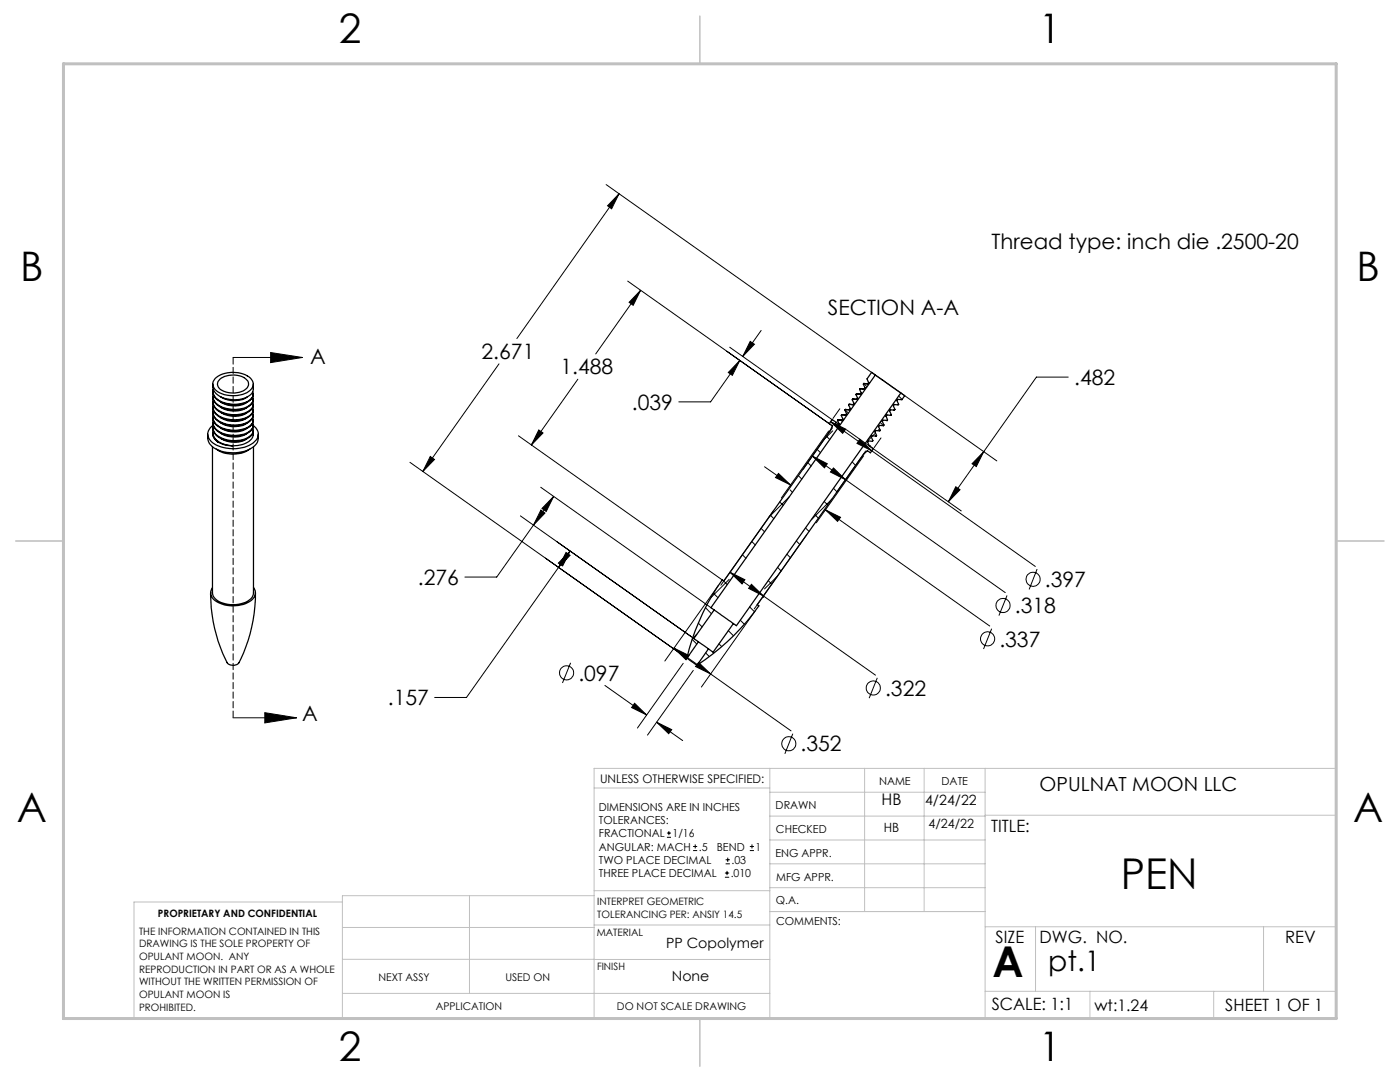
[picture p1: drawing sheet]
<svg xmlns="http://www.w3.org/2000/svg" width="279mm" height="216mm" viewBox="0 0 279 216" stroke-linecap="round" stroke-linejoin="round" font-family="sans-serif">
<g fill="none" stroke="#000" stroke-width=".2">
<path d="M121 36.8l55.2 39.1M123.5 38.7l-1.4 3-.9-.6zM123.5 38.7l-20.3 28.9M125.3 56.1l40.6 28.7M127.8 57.9l-1.4 3-.8-.6zM127.8 57.9l-8.9 12.7M46.5 71.3h13.9M54 70.3l6.4 1-6.4 1.1zM99.6 72.6l-15.2 21.5M115.3 75.7l-9.3 13.1M145.6 69.3l20.6 14.6M147.6 71.9l-1.4 3-.9-.6z"/>
<path d="M147.6 71.9l-5.8 8.3h-6.3M149.7 68.1l.9 .6-2.4 2.4zM151.9 65.9l-3.7 5.2M171 79.7l.2 .1M172.4 76.5l.6 .7M176 75.7l22.9 16.3M179.4 79l.6 .7M213.2 75.2h-6.4l-10.5 14.9M81.8 92.3l55.3 39M85.9 91.1l.8 .6-2.3 2.4zM103.5 87l40.7 28.7M107.5 85.8l.9 .6-2.4 2.4z"/>
<path d="M107.9 97.2l34.1 24.2M110.5 99.1l-4 5.7M110.5 99.1l-1.5 3-.8-.6zM152.6 93.1l5.2 3.7M155.4 94.5l2.4 2.3-3-1.5zM157.6 99.1l-4.1 4.1M157.7 97.8l.5 .4M159.3 94.9l.7 .7M161.2 92.3l.7 .7M162.1 91l3 1.5-.6 .8zM162.1 91l6.6 4.7M163.1 89.6l.7 .7"/>
<path d="M164.9 87l.7 .7M165.4 86l-9.5 13.4M165.8 84.1l3 1.5-.6 .9zM165.8 84.1l40.8 28.9M166 99.6l-4.1 4.1M166.2 85.3l-5.9 8.3M166.2 86l-1.9 1.8M166.3 93.4l2.4 2.3-3-1.5zM166.3 97.4l.7 .7M167.6 81.6l-1.4 1.9M168.4 83.7l-.4 .5M168.7 81.8l.6 .6"/>
<path d="M168.7 95.7l31.9 22.6M168.9 95.5h.1M168.9 85.7l22.9 16.3M170.1 92.2l.7 .7M171.6 87.6l2.4 2.4-3-1.5zM172.4 90.9l-9.5 13.4M172.8 90l-5.9 8.3M173.8 86.9l.2 .2M173.9 87.2l-.7 .7M174.7 86.4l-.5 .6M175.5 85.6l-.3 .3M175.6 84.3l.7 .6"/>
<path d="M175.8 87.4l-1.4 1.9M176.4 84.8l-.2 .1M177.5 81.7l.2 .1M190.7 97.1l.9 .6-2.3 2.4zM196.3 90.1l-1.5 3-.8-.6zM196.3 90.1l-7 10M103.9 102.9l34.7 24.6M106.5 104.8l-7.4 10.3h-6.3M107.9 101.8l.9 .6-2.3 2.4zM111.5 113.2l-18.4 26h-6.4M113 110.2l.8 .6-2.3 2.4zM113.8 110l-2.3 3.2"/>
<path d="M113.8 110l-1.5 2.9-.9-.5zM142.4 118.4l.9 .9M143.4 116.8l-10.7 15.1M144.4 115.9l.7 .8M145.5 115.6l-3.6 3.7M145.7 114.2l3 1.5-.6 .8zM145.7 114.2l29 20.5M148.2 110.7l.7 .7M150 116.6l2.4 2.3-3-1.5zM150 108.1l.7 .7M151.9 105.4l.7 .7M152.2 119.2h.1"/>
<path d="M153.3 115.9l.7 .7M153.7 102.8l.7 .7M154.3 102l-10.4 14.8M155.2 113.2l.7 .7M155.2 114.9l-2.6 2.6M155.6 100.2l.7 .7M157.1 110.6l.7 .7M158.9 107.9l.7 .8M160.8 105.3l.7 .7M161 106.7l-10.5 14.8M162.6 102.7l.7 .7M164.5 100.1l.7 .7"/>
<path d="M164.7 101.7l3 1.5-.6 .8zM164.7 101.7l32.8 23.2M201 118.8l-1.6 4M207 113.6l-1.6 4M113.9 132.3l-1.6 4M120.7 136.8l8.3 5.9M134.5 129.3l23.4 16.5M134.5 129.3l3 1.5-.6 .9zM136.3 132.4l-9.1 12.9M138.1 127.6l1 .9M138.4 133.8l-9.2 12.9M139.1 126.5l-.9 .9"/>
<path d="M139.3 124.3l.8 .8M139.4 132.2l2.4 2.3-3-1.5zM140.8 121.2l1.2 1.2M140.8 130.3l.8 .7M143.5 128.5l.5 .5M145.3 125.8l1.1 1.1M147.7 123.8l.9 .8M149.6 121.1l1 1M150.7 121.9l-10.7 15.2M175.1 135.3l-1.6 4M197.9 125.4l-1.6 4.1M46.5 143.2h12.7"/>
<path d="M52.8 142.2l6.4 1-6.4 1.1zM126.6 140.3l2.4 2.4-3-1.5zM131.1 144.1l5.1 3.7M131.1 144.1l3 1.5-.6 .8zM158.2 146.4l-1.6 4M133.1 167.1h.8M133.1 166.2h.8M133.5 165.8v.9M138.3 169.7h.8M138.3 168.9h.8M138.7 168.5v.8M144.7 175h.8"/>
<path d="M144.7 174.2h.8M144.8 172.4h.9M144.8 171.6h.9M145.1 173.8v.8M145.2 171.1v.9M149.6 169.7h.9M149.6 168.9h.9M150.1 168.5v.8"/>
<circle cx="206.2" cy="115.6" r="1.4"/>
<circle cx="113.1" cy="134.3" r="1.41"/>
<circle cx="174.3" cy="137.3" r="1.4"/>
<circle cx="197.1" cy="127.5" r="1.41"/>
<circle cx="200.2" cy="120.8" r="1.41"/>
<circle cx="157.4" cy="148.4" r="1.41"/>
</g>
<path d="M46.5 71.3v71.9" fill="none" stroke="#000" stroke-width=".2" stroke-dasharray="1.3 .6" stroke-dashoffset="-.1"/>
<g fill="none" stroke="#c0c0c0" stroke-width=".2">
<path d="M118.6 157.2h35M153.6 153.3v49.9M153.6 158.1h43M172.5 153.3v28.6M184.4 153.3v28.6M196.6 153.3v49.9M68.3 180h-41.6v23.2h240v-49.9h-148.1v49.9M93.7 178.7v19.5M118.6 178.7h-50.3v24.5M118.6 177.7h35M153.6 162.8h43M153.6 177.1h43"/>
<path d="M153.6 167.6h43M153.6 172.4h43M196.6 162.7h70.1M68.3 198.2h85.3M68.3 191.4l85.3 .1M68.3 185.1h50.3M118.6 184.6h35M153.6 181.9h43M196.6 184.9h70.1M196.6 197.8h70.1M206.7 184.9v12.9M217.5 197.8v5.4"/>
<path d="M242.2 197.8v5.4M252.2 184.9v12.9"/>
</g>
<path d="M139.7 3.2v9.5M3.1 107.9h9.6M266.7 107.9h9.5M139.7 203.2v9.6" fill="none" stroke="#c0c0c0" stroke-width=".3"/>
<path d="M12.7 12.7h254v190.5h-254z" fill="none" stroke="#c0c0c0" stroke-width=".6"/>
<g fill="#000">
<path d="M54 70.3l6.4 1-6.4 1.1zM52.8 142.2l6.4 1-6.4 1.1z"/>
<path d="M85.9 91.1l.8 .6-2.3 2.4zM123.5 38.7l-1.4 3-.9-.6zM196.3 90.1l-1.5 3-.8-.6zM190.7 97.1l.9 .6-2.3 2.4zM149.7 68.1l.9 .6-2.4 2.4zM147.6 71.9l-1.4 3-.9-.6zM127.8 57.9l-1.4 3-.8-.6zM107.5 85.8l.9 .6-2.4 2.4zM166.3 93.4l2.4 2.3-3-1.5zM162.1 91l3 1.5-.6 .8zM171.6 87.6l2.4 2.4-3-1.5zM165.8 84.1l3 1.5-.6 .9zM164.7 101.7l3 1.5-.6 .8zM155.4 94.5l2.4 2.3-3-1.5zM150 116.6l2.4 2.3-3-1.5zM145.7 114.2l3 1.5-.6 .8zM139.4 132.2l2.4 2.3-3-1.5zM134.5 129.3l3 1.5-.6 .9zM131.1 144.1l3 1.5-.6 .8zM126.6 140.3l2.4 2.4-3-1.5zM107.9 101.8l.9 .6-2.3 2.4zM110.5 99.1l-1.5 3-.8-.6zM113 110.2l.8 .6-2.3 2.4zM113.8 110l-1.5 2.9-.9-.5z"/>
</g>
<g fill="none" stroke="#000" stroke-width=".25">
<path d="M42.5 76.6a2.58 2.58 0 0 0 2.1 2.8 5.6 5.6 0 0 0 5.7-.9 2.55 2.55 0 0 0 .3-1.9M42.5 78.1a2.41 2.41 0 0 0 2 2.3 5.6 5.6 0 0 0 5.7-.8l.4-1M42.5 79.1a2.79 2.79 0 0 0 2.4 2.5 5.6 5.6 0 0 0 5.2-.9l.4-.7 .1-.4M42.5 77.6a2.32 2.32 0 0 0 1.9 2.7 6 6 0 0 0 5.6-.6 1.2 1.2 0 0 0 .4-1.5M42.5 78.7a2.27 2.27 0 0 0 1.9 2.6 6 6 0 0 0 5.6-.6 1.19 1.19 0 0 0 .4-1.5M42.5 79.7a2.27 2.27 0 0 0 1.9 2.6 5.3 5.3 0 0 0 6-1l.2-.5-.2-.6M42.9 75.5a5.8 5.8 0 0 1 7.1 0 1.58 1.58 0 0 1-.4 2.6 5.9 5.9 0 0 1-6.7-.5l-.4-.6a1.43 1.43 0 0 1 .4-1.5zM43.9 75.7a4.3 4.3 0 0 1 5.6 .3 1.54 1.54 0 0 1-1.3 2.1 4.2 4.2 0 0 1-4.6-.9l-.2-.8zM44 79.2a4.9 4.9 0 0 0 5.3 0M170.2 79.6l-.1 .2 .3 .7-.1 .3M170.2 79.6v.1M170.2 79.6l.8 .1"/>
<path d="M170.9 78.6l.8 .1M170.9 78.6l-.1 .1 .4 .7-.2 .3-.8-.1M170.9 78.6h.1M171.7 77.5l.7 .1M171.7 77.6l-.1 .1 .3 .7-.2 .3M171.7 77.6h.7M171.7 77.6h.1M172.4 76.5l-.1 .2 .3 .7-.2 .2M172.4 76.5h.1M172.4 76.5l.8 .1M174.7 74.8l-.7-.5-1 1.3 .4 .7-.2 .3M174.7 74.8l5.1 3.6"/>
<path d="M174.7 74.8l-32.8 46.4 .6 .5M179.8 78.4l.8 .6-.6 .8-.8-.1-.2 .2 .4 .8-.2 .1h-.8l-.1 .2 .3 .7-.1 .1M179.8 78.4l-32.8 46.4-.6-.4M41.5 86.6a2.78 2.78 0 0 0 2.1 3.2 7.4 7.4 0 0 0 7.3-.9 2.5 2.5 0 0 0 .6-2.3M42.4 89.1v29.2a2.71 2.71 0 0 0 2.5 2.2 5.6 5.6 0 0 0 5.4-1.3l.3-.9v-29.2M42.5 80.2a2.68 2.68 0 0 0 2.3 2.4 5.2 5.2 0 0 0 5.5-1.1l.3-.8M42.5 81.2a2.5 2.5 0 0 0 2.2 2.4 5.3 5.3 0 0 0 5.6-1l.3-.9M42.5 82.2a2.49 2.49 0 0 0 2.1 2.4 5.4 5.4 0 0 0 5.6-.9l.4-.9M42.5 83.3a2.41 2.41 0 0 0 2 2.3 5.6 5.6 0 0 0 5.7-.8l.4-1M42.5 84.3a2.79 2.79 0 0 0 2.4 2.5 5.6 5.6 0 0 0 5.2-.9l.4-.7 .1-.4M42.5 85.3a2.68 2.68 0 0 0 2.3 2.5 5.2 5.2 0 0 0 5.5-1.1l.3-.8M42.5 86.4v.1a2.2 2.2 0 0 0 1 1.7"/>
<path d="M42.5 86.3v.8l.4 .6 .6 .5M42.5 84.8a2.06 2.06 0 0 0-1 2 2.06 2.06 0 0 0 1.2 1.7 7.3 7.3 0 0 0 8.2-.4 1.93 1.93 0 0 0-.4-3.2M42.5 80.8a2.28 2.28 0 0 0 1.9 2.6 6 6 0 0 0 5.6-.6 1.24 1.24 0 0 0 .4-1.6M42.5 81.8a2.28 2.28 0 0 0 1.9 2.6 5.2 5.2 0 0 0 6-1l.2-.5-.2-.6M42.5 82.8a2.32 2.32 0 0 0 1.9 2.6 6 6 0 0 0 5.6-.5 1.2 1.2 0 0 0 .4-1.5M42.5 83.9a2.27 2.27 0 0 0 1.9 2.6 6 6 0 0 0 5.6-.6 1.19 1.19 0 0 0 .4-1.5M42.5 84.9a2.27 2.27 0 0 0 1.9 2.6 5.3 5.3 0 0 0 6-1l.2-.5-.2-.6M42.5 85.9a2.28 2.28 0 0 0 1.9 2.6l2 .5M43.2 89.6a6.1 6.1 0 0 0 6.6 0M43.5 88.2a5.7 5.7 0 0 0 2.9 .8M44 80.2a5 5 0 0 0 5.3 .1M44 81.2a5.1 5.1 0 0 0 5.3 .1"/>
<path d="M44 82.2a4.9 4.9 0 0 0 5.2 .2M44 83.3a5.1 5.1 0 0 0 5.3 .1M44 85.4a5 5 0 0 0 5.3 0M44 86.4a5.1 5.1 0 0 0 5.3 .1M44 87.4a4.9 4.9 0 0 0 5.2 .2M44 84.3a4.9 4.9 0 0 0 5.3 .1M50.4 86.4l.1 .4M50.5 86.4a2.04 2.04 0 0 1-1.6 2.1l-1.5 .4-1 .1M166.5 84.8l.8 .1M166.5 84.8h.1M166.9 84.3l-.8-.6-.6 .8 .6 .5-.4 .9-21.2 30-.4-.2a44.5 44.5 0 0 0-7 15.6M166.9 84.3l.5 .4"/>
<path d="M166.9 84.3l-.4 .5M167.3 83.8l.7 .1M167.3 83.8l-.2 .1 .4 .7-.2 .3M167.3 83.8h.1M168 82.7l.8 .1M168 82.8l-.1 .1 .3 .7-.2 .3M168 82.8h.1M168.7 81.7l.8 .1M168.7 81.7l.2 1-.1 .1h-.8M169.4 80.7l.9 .1M169.4 80.7l.3 .8-.2 .3M173.5 89l.8 .5-.6 .8-.6-.4-.7 .7-21.3 30.1 .3 .2a45.4 45.4 0 0 1-12.3 11.9"/>
<path d="M173.5 89h.1M174.7 87h.1M174.8 87h-.7l-.2 .2 .3 .7-.1 .2-.8-.1-.2 .2 .4 .8M176.9 83.9h.2M177.1 83.9h-.9l-.1 .2 .3 .7-.1 .1h-.8l-.2 .2 .4 .8-.1 .1-.8-.1-.1 .1-.1 .2 .3 .7-.1 .1M178.4 81.8h.1M178.5 81.8h-.8l-.1 .2 .2 .9-.8-.1-.2 .2 .3 .8v.1M42.1 118.3a30.2 30.2 0 0 0 3.3 14.1 1.62 1.62 0 0 0 2.3-.2 30.4 30.4 0 0 0 3.3-13.9M42.4 117.3a1.85 1.85 0 0 0 1 2.8 6.6 6.6 0 0 0 7.1-.6 1.62 1.62 0 0 0 .1-2.2M137.1 131.3l2 1.5M139.4 128.1l2 1.4M139.4 128.1l-2.3 3.2"/>
<path d="M141.4 129.5l-2.3 3.3M142.5 121.7l3.9 2.7M142.5 121.7l-4 5.7 .9 .7M146.4 124.4l-4.1 5.7-.9-.6"/>
</g>
<g font-size="8.5">
<text x="223.7" y="177.4">PEN</text>
<text x="198.1" y="195">A</text>
</g>
<g font-size="8.1">
<text x="67.6" y="8.5">2</text>
<text x="207.3" y="8.5">1</text>
<text x="4" y="56.1">B</text>
<text x="270.7" y="56.1">B</text>
<text x="3.3" y="164.1">A</text>
<text x="270" y="164.1">A</text>
<text x="67.6" y="211.7">2</text>
<text x="207.3" y="211.7">1</text>
</g>
<text font-size="5.6" x="209.2" y="193.7">pt.1</text>
<g font-size="4.2">
<text x="197.9" y="49.7">Thread type: inch die .2500-20</text>
<text x="165.2" y="62.9">SECTION A-A</text>
<text x="96.1" y="71.7">2.671</text>
<text x="61.9" y="72.7">A</text>
<text x="111.9" y="74.7">1.488</text>
<text x="214.4" y="76.8">.482</text>
<text x="126.1" y="81.8">.039</text>
<text x="83.4" y="116.7">.276</text>
<text x="208.5" y="117.1">.397</text>
<text x="202.5" y="122.3">.318</text>
<text x="199.4" y="129">.337</text>
<text x="115.4" y="135.8">.097</text>
<text x="60.3" y="143.9">A</text>
<text x="77.4" y="140.8">.157</text>
<text x="176.6" y="138.8">.322</text>
<text x="159.8" y="149.9">.352</text>
</g>
<text font-size="3.9" x="207.5" y="157.8">OPULNAT MOON LLC</text>
<g font-size="3.4">
<text x="197.8" y="166">TITLE:</text>
<text x="198.7" y="188.1">SIZE</text>
<text x="207.5" y="188.1">DWG. NO.</text>
<text x="256.5" y="188.2">REV</text>
<text x="197.9" y="201.5">SCALE: 1:1</text>
<text x="244.5" y="201.7">SHEET 1 OF 1</text>
</g>
<g font-size="3.2">
<text x="175.9" y="160.7">HB</text>
<text x="218.4" y="201.7">wt:1.24</text>
</g>
<g font-size="2.8">
<text x="184.6" y="160.7">4/24/22</text>
<text x="133" y="189.2">PP Copolymer</text>
<text x="134.1" y="195.7">None</text>
</g>
<g font-size="2.5">
<text x="176.4" y="166.1">HB</text>
<text x="185.3" y="165.2">4/24/22</text>
</g>
<text font-size="2.4" x="119.8" y="156.2">UNLESS OTHERWISE SPECIFIED:</text>
<g font-size="2.2">
<text x="119.5" y="161.8">DIMENSIONS ARE IN INCHES</text>
<text x="154.8" y="161.4">DRAWN</text>
<text x="175.4" y="156.6">NAME</text>
<text x="187.9" y="156.7">DATE</text>
<text x="119.5" y="164.4">TOLERANCES:</text>
<text x="119.5" y="167.1">FRACTIONAL</text>
<text x="134.2" y="167.1">1/16</text>
<text x="154.9" y="166.3">CHECKED</text>
<text x="119.5" y="172.4">TWO PLACE DECIMAL</text>
<text x="119.5" y="169.7">ANGULAR: MACH</text>
<text x="139.5" y="169.7">.5</text>
<text x="143" y="169.7">BEND</text>
<text x="146" y="172.4">.03</text>
<text x="150.8" y="169.7">1</text>
<text x="154.8" y="170.9">ENG APPR.</text>
<text x="119.5" y="175">THREE PLACE DECIMAL</text>
<text x="145.8" y="175">.010</text>
<text x="154.9" y="175.7">MFG APPR.</text>
<text x="154.9" y="180.4">Q.A.</text>
<text x="154.9" y="184.6">COMMENTS:</text>
</g>
<g font-size="2.1">
<text x="75.5" y="195.7">NEXT ASSY</text>
<text x="100.9" y="195.7">USED ON</text>
<text x="86.9" y="201.5">APPLICATION</text>
<text x="123.1" y="201.6">DO NOT SCALE DRAWING</text>
</g>
<g font-size="2">
<text x="31.5" y="182.9">PROPRIETARY AND CONFIDENTIAL</text>
<text x="119.2" y="180.6">INTERPRET GEOMETRIC</text>
<text x="119.2" y="183.1">TOLERANCING PER: ANSIY 14.5</text>
<text x="27.8" y="186.5">THE INFORMATION CONTAINED IN THIS</text>
<text x="27.8" y="189">DRAWING IS THE SOLE PROPERTY OF</text>
<text x="27.8" y="191.6">OPULANT MOON. ANY</text>
<text x="119.1" y="186.7">MATERIAL</text>
<text x="27.8" y="194.1">REPRODUCTION IN PART OR AS A WHOLE</text>
<text x="27.8" y="196.6">WITHOUT THE WRITTEN PERMISSION OF</text>
<text x="119.1" y="193.5">FINISH</text>
<text x="27.8" y="199.1">OPULANT MOON IS</text>
<text x="27.8" y="201.7">PROHIBITED.</text>
</g>
</svg>
